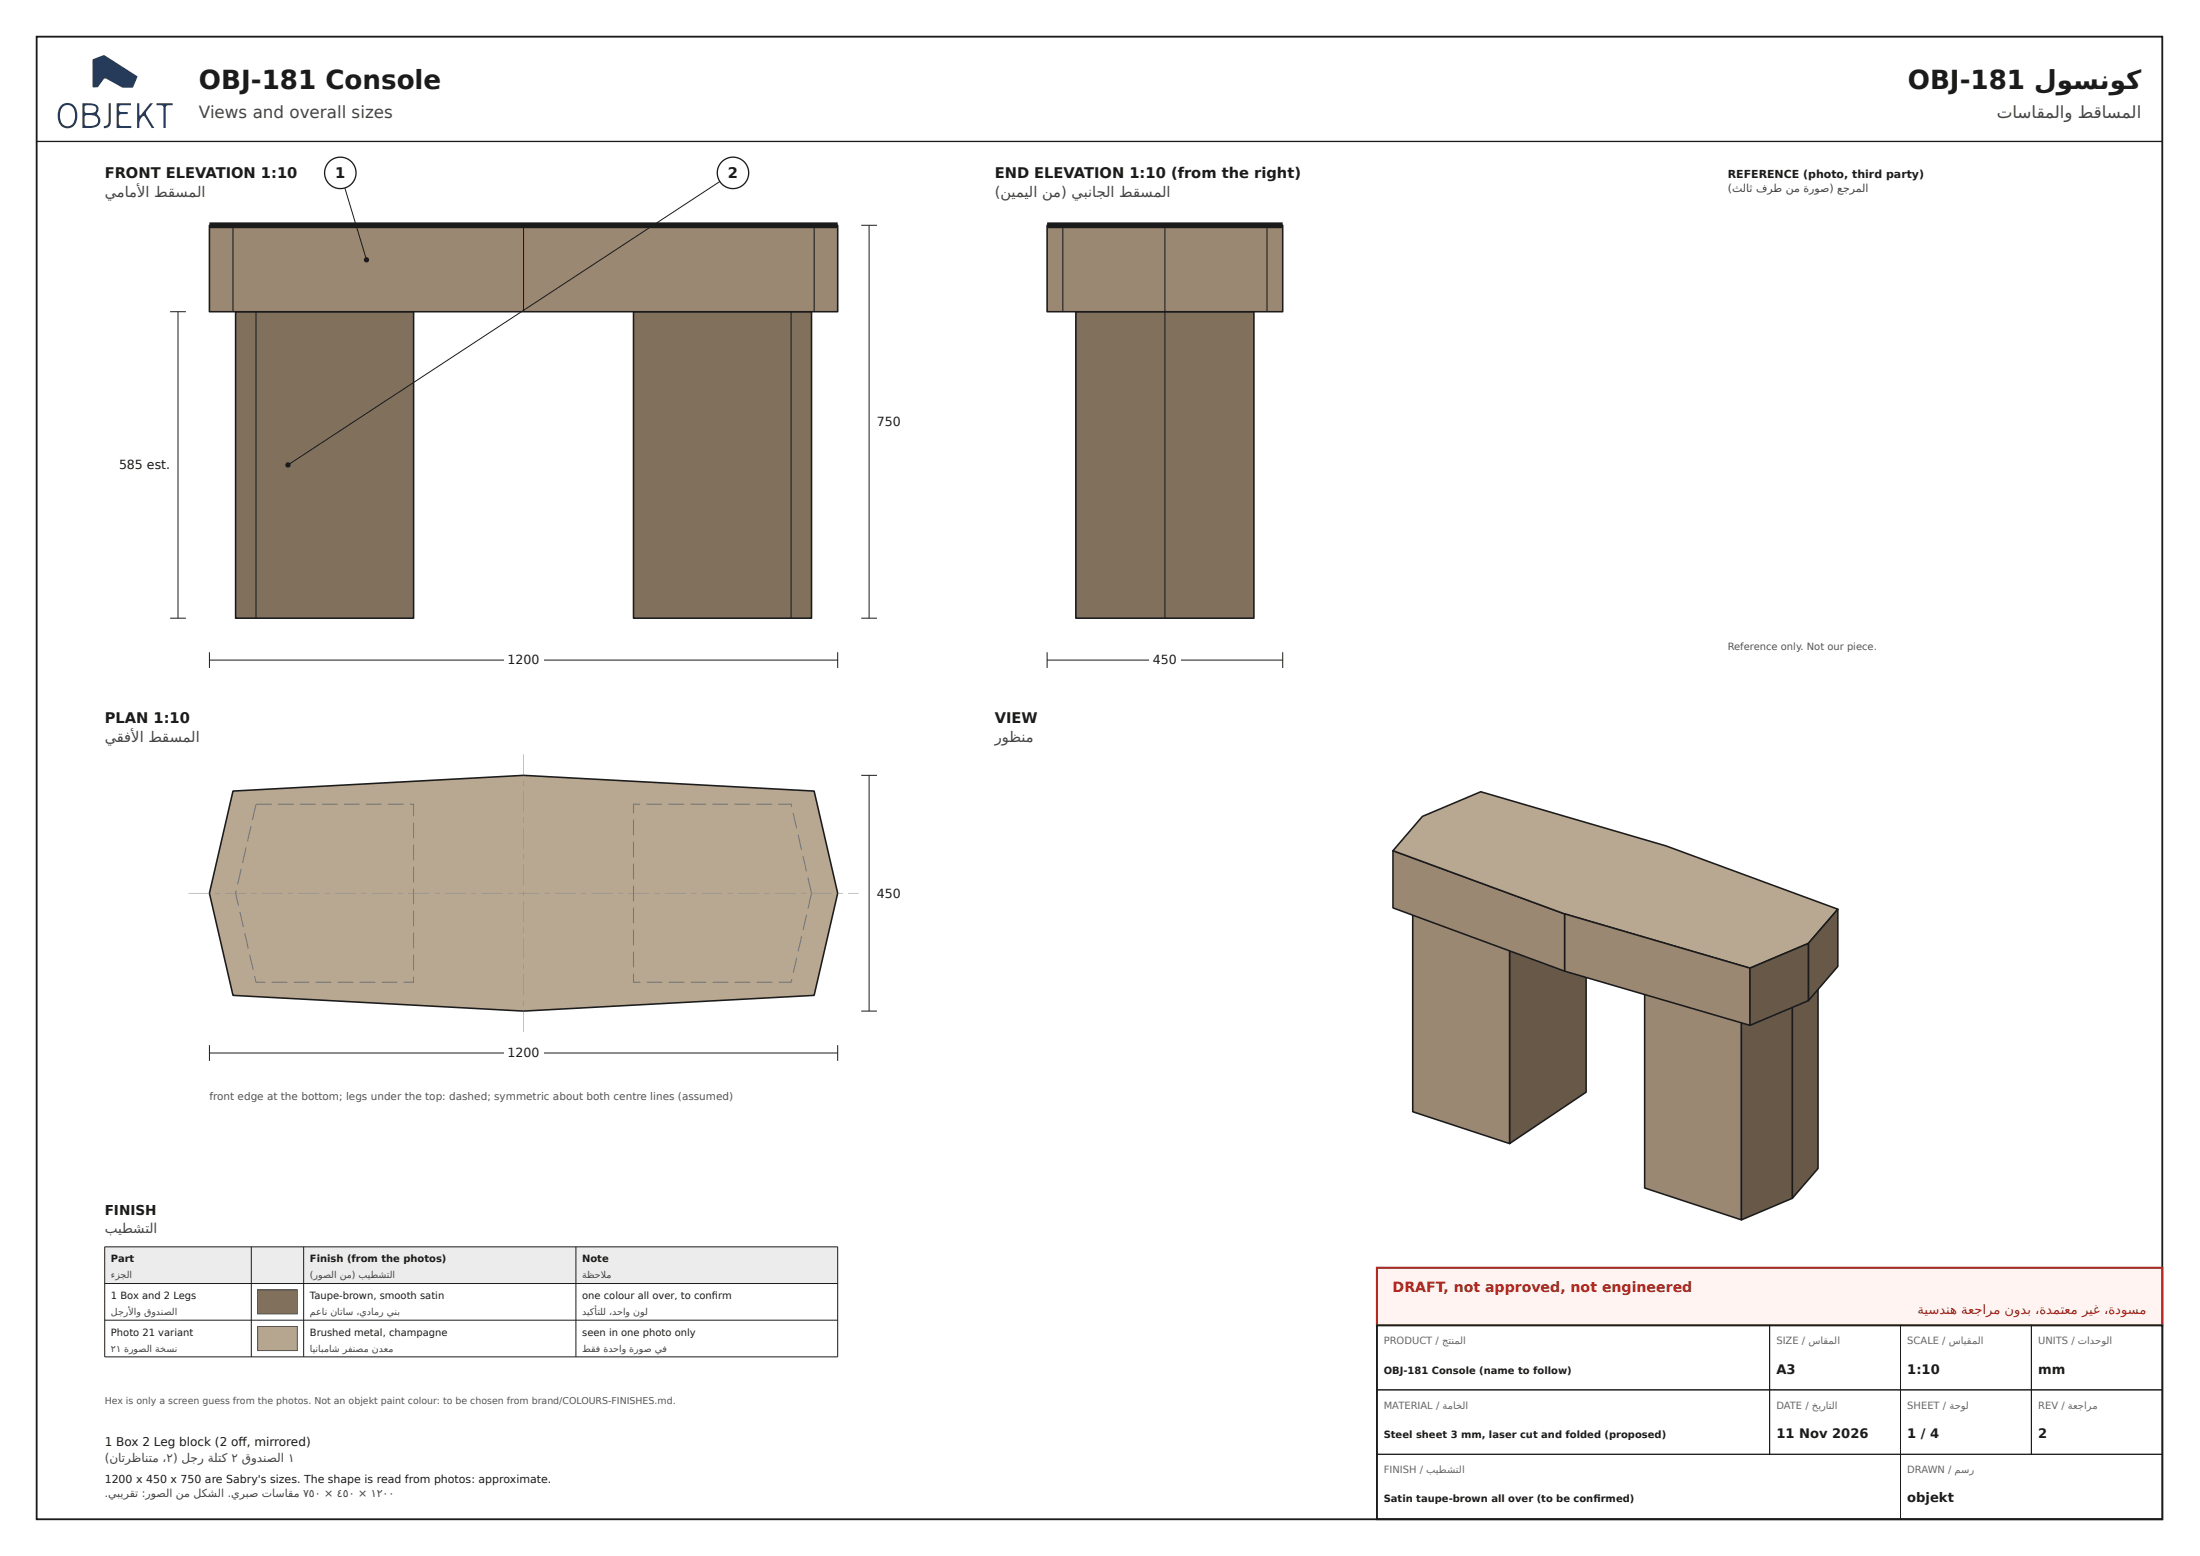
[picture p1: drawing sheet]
<svg xmlns="http://www.w3.org/2000/svg" width="420mm" height="297mm" viewBox="0 0 420 297" stroke-linecap="round" stroke-linejoin="round" font-family="sans-serif">
<path d="M7 7h406v283h-406z" fill="none" stroke="#1b1b1b" stroke-width=".35"/>
<path d="M17.7 11.4l2-.9 .3 .1 6.2 4-.8 2.1h-2l-3.2-1.7-.4 .1-1.1 1.5-.9 .1-.1-.2zM11.8 20.6a2.86 2.86 0 0 0 .3 3.3 1.39 1.39 0 0 0 2.2-1.2 2.12 2.12 0 0 0-1-2.6 1.31 1.31 0 0 0-1.5 .5zM11.5 20.3a1.8 1.8 0 0 1 2-.6 1.8 1.8 0 0 1 1.2 1.7 2.49 2.49 0 0 1-1.3 3 1.82 1.82 0 0 1-2.3-1.6 3.3 3.3 0 0 1 .4-2.5zM16.2 22.1v1.8a2.21 2.21 0 0 0 2.5-.5 1.01 1.01 0 0 0-1-1.4 1.76 1.76 0 0 0-1.5 .1zM16.2 20.2v1.2l.8 .2a1.08 1.08 0 0 0 1.4-.8 .74 .74 0 0 0-.9-.7h-.9zM15.7 19.7a4.2 4.2 0 0 1 2.8 .4 1.4 1.4 0 0 1 0 1.6l.1 .2a1.38 1.38 0 0 1 .5 1.6 1.38 1.38 0 0 1-1.4 .9h-2zM20.8 19.7h.4v3.4a1.16 1.16 0 0 1-1.4 1.4v-.4l.7-.2 .2-.3zM22.3 19.7h2.7v.4h-1.8a.67 .67 0 0 0-.5 .6 .67 .67 0 0 0 .5 .7h1.2v.4h-1.2l-.4 .2v1.8l.4 .3h1.9v.3h-2.8zM26.2 19.7h.4l.1 2.4 2-2.4h.5l-1.1 1.4-.2 .5 1.6 2.8h-.5l-1.3-2-.3-.3-.3 .2-.4 .7-.1 1.4h-.4zM29.9 19.7h3.1v.4h-.9l-.4 .2-.1 4.1h-.4v-4.1l-.5-.2h-.8z" fill-rule="evenodd" fill="#263a5a"/>
<path d="M7 27h406" fill="none" stroke="#1b1b1b" stroke-width=".25"/>
<path d="M45 59.5h34v58.5h-34z" fill="#80705c"/>
<path d="M45 59.5h34v58.5h-34z" fill="none" stroke="#1b1b1b" stroke-width=".3"/>
<path d="M48.9 59.5v58.5" fill="none" stroke="#1b1b1b" stroke-width=".2"/>
<path d="M121 59.5h34v58.5h-34z" fill="#80705c"/>
<path d="M121 59.5h34v58.5h-34z" fill="none" stroke="#1b1b1b" stroke-width=".3"/>
<path d="M151.1 59.5v58.5" fill="none" stroke="#1b1b1b" stroke-width=".2"/>
<path d="M40 43h120v16.5h-120z" fill="#9a8872"/>
<path d="M40 43h120v16.5h-120z" fill="none" stroke="#1b1b1b" stroke-width=".3"/>
<path d="M44.5 43v16.5M100 43v16.5M155.5 43v16.5" fill="none" stroke="#1b1b1b" stroke-width=".2"/>
<path d="M40 43h120z" fill="none" stroke="#1b1b1b" stroke-width="1.1" stroke-linecap="butt"/>
<path d="M40 126h120M40 124.5v3M160 124.5v3" fill="none" stroke="#1b1b1b" stroke-width=".19"/>
<path d="M96.3 124.2h7.4v3.4h-7.4z" fill="#fff"/>
<path d="M65 33l5 16.6M32.5 59.5h3M34 59.5v58.5M164.5 43h3M166 43v75M32.5 118h3M164.5 118h3" fill="none" stroke="#1b1b1b" stroke-width=".19"/>
<circle cx="70" cy="49.6" r=".5" fill="#1b1b1b"/>
<circle cx="65" cy="33" r="3" fill="#fff"/>
<circle cx="65" cy="33" r="3" fill="none" stroke="#1b1b1b" stroke-width=".25"/>
<path d="M140 33l-85 55.7" fill="none" stroke="#1b1b1b" stroke-width=".19"/>
<circle cx="55" cy="88.7" r=".5" fill="#1b1b1b"/>
<circle cx="140" cy="33" r="3" fill="#fff"/>
<circle cx="140" cy="33" r="3" fill="none" stroke="#1b1b1b" stroke-width=".25"/>
<path d="M44.5 151l55.5-3 55.5 3 4.5 19.5-4.5 19.5-55.5 3-55.5-3-4.5-19.5z" fill="#b8a891"/>
<path d="M44.5 151l55.5-3 55.5 3 4.5 19.5-4.5 19.5-55.5 3-55.5-3-4.5-19.5z" fill="none" stroke="#1b1b1b" stroke-width=".3"/>
<g fill="#777">
<path d="M53.1 153.4h3v.2h-3zM57.3 153.4h3v.2h-3zM61.5 153.4h3v.2h-3zM65.7 153.4h3v.2h-3zM69.9 153.4h3v.2h-3zM74.1 153.4h3v.2h-3zM78.3 153.4l.8 .1v2.3h-.2v-2.3h.1v.1h-.7zM78.9 157h.2v3h-.2zM78.9 161.2h.2v3h-.2zM78.9 165.4h.2v3h-.2zM78.9 169.6h.2v3h-.2zM78.9 173.8h.2v3h-.2zM78.9 178h.2v3h-.2zM78.9 182.2h.2v3h-.2zM77.1 187.4h1.9v.1h-.1v-1.1h.2l-.1 1.2h-1.9zM72.9 187.4h3v.2h-3zM68.7 187.4h3v.2h-3zM64.5 187.4h3v.2h-3zM60.3 187.4h3v.2h-3zM56.1 187.4h3v.2h-3zM51.9 187.4h3v.2h-3zM48.5 186.4l.2-.1 .3 1.2h-.1v-.1h1.8v.2h-1.9zM47.6 182.3l.2-.1 .7 2.9-.2 .1zM46.7 178.2l.2-.1 .6 2.9-.2 .1zM45.7 174.1l.2-.1 .7 3h-.2zM45 169.9l.2 .1-.1 .5h-.1h.1l.5 2.4h-.2l-.5-2.4zM46 165.8l.2 .1-.7 2.9h-.2zM46.9 161.7l.2 .1-.7 2.9h-.2zM47.8 157.7h.2l-.6 2.9h-.2zM48.8 153.6h.2l-.7 2.9h-.2zM48.9 153.4h3v.2h-3z"/>
<path d="M154 174.6h.2l-.7 2.9h-.2zM153 178.7h.2l-.7 2.9h-.1zM152.1 182.8h.2l-.7 2.9h-.2zM148.7 187.4h2.4v.1h-.1l.1-.6h.2l-.2 .7h-2.4zM144.5 187.4h3v.2h-3zM140.3 187.4h3v.2h-3zM136.1 187.4h3v.2h-3zM131.9 187.4h3v.2h-3zM127.7 187.4h3v.2h-3zM123.5 187.4h3v.2h-3zM120.9 185.8h.2v1.7h-.1v-.1h1.3v.2h-1.4zM120.9 181.6h.2v3h-.2zM120.9 177.4h.2v3h-.2zM120.9 173.2h.2v3h-.2zM120.9 169h.2v3h-.2zM120.9 164.8h.2v3h-.2zM120.9 160.6h.2v3h-.2zM120.9 156.4h.2v3h-.2zM120.9 153.4h1.4v.2h-1.3v-.1h.1v1.7h-.2zM123.5 153.4h3v.2h-3zM127.7 153.4h3v.2h-3zM131.9 153.4h3v.2h-3zM136.1 153.4h3v.2h-3zM140.3 153.4h3v.2h-3zM144.5 153.4h3v.2h-3zM148.7 153.4h2.4l.2 .6-.2 .1-.1-.6h.1v.1h-2.4zM151.4 155.2h.2l.7 2.9-.2 .1zM152.3 159.3h.2l.7 2.9-.2 .1zM153.3 163.4h.2l.6 2.9h-.2zM154.2 167.5h.2l.7 2.9h-.2zM154.9 170.5h.2l-.7 2.9h-.2z"/>
</g>
<g fill="#888">
<path d="M99.9 144h.1v4h-.1zM99.9 149h.1v1h-.1zM99.9 151h.1v4h-.1zM99.9 156h.1v1h-.1zM99.9 158h.1v4h-.1zM99.9 163h.1v1h-.1zM99.9 165h.1v4h-.1zM99.9 170h.1v1h-.1zM99.9 172h.1v4h-.1zM99.9 177h.1v1h-.1zM99.9 179h.1v4h-.1zM99.9 184h.1v1h-.1zM99.9 186h.1v4h-.1zM99.9 191h.1v1h-.1zM99.9 193h.1v4h-.1z"/>
<path d="M36 170.4h4v.1h-4zM41 170.4h1v.1h-1zM43 170.4h4v.1h-4zM48 170.4h1v.1h-1zM50 170.4h4v.1h-4zM55 170.4h1v.1h-1zM57 170.4h4v.1h-4zM62 170.4h1v.1h-1zM64 170.4h4v.1h-4zM69 170.4h1v.1h-1zM71 170.4h4v.1h-4zM76 170.4h1v.1h-1zM78 170.4h4v.1h-4zM83 170.4h1v.1h-1zM85 170.4h4v.1h-4zM90 170.4h1v.1h-1zM92 170.4h4v.1h-4zM97 170.4h1v.1h-1zM99 170.4h4v.1h-4zM104 170.4h1v.1h-1zM106 170.4h4v.1h-4zM111 170.4h1v.1h-1zM113 170.4h4v.1h-4zM118 170.4h1v.1h-1zM120 170.4h4v.1h-4zM125 170.4h1v.1h-1zM127 170.4h4v.1h-4zM132 170.4h1v.1h-1zM134 170.4h4v.1h-4zM139 170.4h1v.1h-1zM141 170.4h4v.1h-4zM146 170.4h1v.1h-1zM148 170.4h4v.1h-4zM153 170.4h1v.1h-1zM155 170.4h4v.1h-4zM160 170.4h1v.1h-1zM162 170.4h2v.1h-2z"/>
</g>
<path d="M40 199.5v3M160 199.5v3M40 201h120" fill="none" stroke="#1b1b1b" stroke-width=".19"/>
<path d="M96.3 199.2h7.4v3.4h-7.4z" fill="#fff"/>
<path d="M164.5 148h3M166 148v45M164.5 193h3" fill="none" stroke="#1b1b1b" stroke-width=".19"/>
<path d="M205.5 59.5h34v58.5h-34z" fill="#80705c"/>
<path d="M205.5 59.5h34v58.5h-34z" fill="none" stroke="#1b1b1b" stroke-width=".3"/>
<path d="M222.5 59.5v58.5" fill="none" stroke="#1b1b1b" stroke-width=".2"/>
<path d="M200 43h45v16.5h-45z" fill="#9a8872"/>
<path d="M200 43h45v16.5h-45z" fill="none" stroke="#1b1b1b" stroke-width=".3"/>
<path d="M203 43v16.5M222.5 43v16.5M242 43v16.5" fill="none" stroke="#1b1b1b" stroke-width=".2"/>
<path d="M200 43h45z" fill="none" stroke="#1b1b1b" stroke-width="1.1" stroke-linecap="butt"/>
<path d="M200 126h45M200 124.5v3M245 124.5v3" fill="none" stroke="#1b1b1b" stroke-width=".19"/>
<path d="M219.5 124.2h6v3.4h-6z" fill="#fff"/>
<path d="M288.3 179.5l14.6-9.8v38.8l-14.6 9.8z" fill="#675848"/>
<path d="M288.3 179.5l14.6-9.8v38.8l-14.6 9.8z" fill="none" stroke="#1b1b1b" stroke-width=".3"/>
<path d="M274.7 167.8l9.8-4.1 18.4 6-14.6 9.8-18.5-6z" fill="#b8a891"/>
<path d="M274.7 167.8l9.8-4.1 18.4 6-14.6 9.8-18.5-6z" fill="none" stroke="#1b1b1b" stroke-width=".3"/>
<path d="M269.8 173.5l18.5 6v38.8l-18.5-6.1z" fill="#9a8872"/>
<path d="M269.8 173.5l18.5 6v38.8l-18.5-6.1z" fill="none" stroke="#1b1b1b" stroke-width=".3"/>
<path d="M347.2 184.3v38.7l-4.9 5.7v-38.7z" fill="#675848"/>
<path d="M347.2 184.3v38.7l-4.9 5.7v-38.7z" fill="none" stroke="#1b1b1b" stroke-width=".3"/>
<path d="M314.1 188l18.5 6.1v38.7l-18.5-6z" fill="#9a8872"/>
<path d="M314.1 188l18.5 6.1v38.7l-18.5-6z" fill="none" stroke="#1b1b1b" stroke-width=".3"/>
<path d="M332.6 194.1l9.7-4.1v38.7l-9.7 4.1z" fill="#675848"/>
<path d="M332.6 194.1l9.7-4.1v38.7l-9.7 4.1z" fill="none" stroke="#1b1b1b" stroke-width=".3"/>
<path d="M314.1 188l14.7-9.8 18.4 6.1-4.9 5.7-9.7 4.1z" fill="#b8a891"/>
<path d="M314.1 188l14.7-9.8 18.4 6.1-4.9 5.7-9.7 4.1z" fill="none" stroke="#1b1b1b" stroke-width=".3"/>
<path d="M266.1 162.4l32.8 12v11l-32.8-12.1z" fill="#9a8872"/>
<path d="M266.1 162.4l32.8 12v11l-32.8-12.1z" fill="none" stroke="#1b1b1b" stroke-width=".3"/>
<path d="M271.7 155.8l11.1-4.7 35.4 10.4 32.8 12-5.6 6.6-11.2 4.7-35.3-10.4-32.8-12z" fill="#b8a891"/>
<path d="M271.7 155.8l11.1-4.7 35.4 10.4 32.8 12-5.6 6.6-11.2 4.7-35.3-10.4-32.8-12z" fill="none" stroke="#1b1b1b" stroke-width=".3"/>
<path d="M351 173.5v11l-5.6 6.5v-10.9z" fill="#675848"/>
<path d="M351 173.5v11l-5.6 6.5v-10.9z" fill="none" stroke="#1b1b1b" stroke-width=".3"/>
<path d="M298.9 174.4l35.3 10.4v10.9l-35.3-10.3z" fill="#9a8872"/>
<path d="M298.9 174.4l35.3 10.4v10.9l-35.3-10.3z" fill="none" stroke="#1b1b1b" stroke-width=".3"/>
<path d="M334.2 184.8l11.2-4.7v10.9l-11.2 4.7z" fill="#675848"/>
<path d="M334.2 184.8l11.2-4.7v10.9l-11.2 4.7z" fill="none" stroke="#1b1b1b" stroke-width=".3"/>
<path d="M20 238h140v7h-140z" fill="#ececec"/>
<path d="M20 238h140M20 245h140" fill="none" stroke="#1b1b1b" stroke-width=".19"/>
<path d="M49.2 246.2h7.6v4.6h-7.6z" fill="#80705c"/>
<path d="M49.2 246.2h7.6v4.6h-7.6z" fill="none" stroke="#555" stroke-width=".19"/>
<path d="M20 252h140" fill="none" stroke="#1b1b1b" stroke-width=".19"/>
<path d="M49.2 253.2h7.6v4.6h-7.6z" fill="#b3a58f"/>
<path d="M49.2 253.2h7.6v4.6h-7.6z" fill="none" stroke="#555" stroke-width=".19"/>
<path d="M20 238v21h140v-21M48 238v21M58 238v21M110 238v21" fill="none" stroke="#1b1b1b" stroke-width=".19"/>
<path d="M263 242h150v11h-150z" fill="#fff4f2"/>
<path d="M263 242h150v11h-150z" fill="none" stroke="#b3261e" stroke-width=".4"/>
<path d="M263 253h150v37h-150z" fill="#fff"/>
<path d="M263 253h150v37h-150z" fill="none" stroke="#1b1b1b" stroke-width=".35"/>
<path d="M263 253h75v12.3h-75zM338 253h25v12.3h-25zM363 253h25v12.3h-25zM388 253h25v12.3h-25zM263 265.3h75v12.3h-75zM263 277.6h100v12.3h-100zM338 265.3h25v12.3h-25zM363 265.3h25v12.3h-25zM363 277.6h50v12.3h-50zM388 265.3h25v12.3h-25z" fill="none" stroke="#1b1b1b" stroke-width=".19"/>
<g font-size="5" fill="#1b1b1b">
<text x="38" y="17">OBJ-181 Console</text>
<text x="364.4" y="17">OBJ-181 لوسنوك</text>
</g>
<g font-size="3.2" fill="#444">
<text x="38" y="22.5">Views and overall sizes</text>
<text x="381.4" y="22.5">تاساقملاو طقاسملا</text>
</g>
<g font-size="2.8" fill="#1b1b1b">
<text x="20" y="34">FRONT ELEVATION 1:10</text>
<text x="64" y="34">1</text>
<text x="139" y="34">2</text>
<text x="190" y="34">END ELEVATION 1:10 (from the right)</text>
<text x="20" y="138">PLAN 1:10</text>
<text x="190" y="138">VIEW</text>
</g>
<g font-size="2.8" fill="#444">
<text x="20" y="37.6">يمامأل ا طقسملا</text>
<text x="190" y="37.6">(نيميلا نم) يبناجلا طقسملا</text>
<text x="20" y="141.6">يقفأل ا طقسملا</text>
<text x="190" y="141.6">روظنم</text>
</g>
<text font-size="2.7" fill="#b3261e" x="266" y="246.7">DRAFT, not approved, not engineered</text>
<text font-size="2.6" fill="#1b1b1b" x="20" y="232">FINISH</text>
<text font-size="2.6" fill="#444" x="20" y="235.4">بيطشتلا</text>
<text font-size="2.5" fill="#b3261e" x="366.2" y="250.8">ةيسدنه ةعجارم نودب ،ةدمتعم ريغ ،ةدوسم</text>
<g font-size="2.5" fill="#1b1b1b">
<text x="339.3" y="262.2">A3</text>
<text x="364.3" y="262.2">1:10</text>
<text x="389.3" y="262.2">mm</text>
<text x="339.3" y="274.5">11 Nov 2026</text>
<text x="364.3" y="274.5">1 / 4</text>
<text x="389.3" y="274.5">2</text>
<text x="364.3" y="286.8">objekt</text>
</g>
<g font-size="2.4" fill="#1b1b1b">
<text x="167.5" y="81.3">750</text>
<text x="22.7" y="89.6">585 est.</text>
<text x="96.9" y="126.8">1200</text>
<text x="220.2" y="126.8">450</text>
<text x="167.5" y="171.3">450</text>
<text x="96.9" y="201.8">1200</text>
</g>
<text font-size="2.3" fill="#1b1b1b" x="20" y="276">1 Box 2 Leg block (2 off , mirrored)</text>
<text font-size="2.3" fill="#444" x="20" y="279">(ناترظانتم ،٢) لجر ةلتك ٢ قودنصلا ١</text>
<g font-size="2.1" fill="#1b1b1b">
<text x="330" y="34">REFERENCE (photo, third party)</text>
<text x="20" y="283">1200 x 450 x 750 are Sabry's sizes. The shape is read from photos: approximate.</text>
</g>
<g font-size="2.1" fill="#444">
<text x="330" y="36.7">(ثلاث فرط نم ةروص) عجرملا</text>
<text x="20" y="285.7">.يبيرقت :روصلا نم لكشلا .يربص تاساقم ٧٥٠ × ٤٥٠ × ١٢٠٠</text>
</g>
<text font-size="2" fill="#555" x="40" y="210">front edge at the bottom; legs under the top: dashed; symmetric about both centre lines (assumed)</text>
<text font-size="1.9" fill="#555" x="330" y="124">Reference only. Not our piece.</text>
<g font-size="1.9" fill="#1b1b1b">
<text x="21.2" y="240.9">Part</text>
<text x="59.2" y="240.9">Finish (from the photos)</text>
<text x="111.2" y="240.9">Note</text>
<text x="21.2" y="247.9">1 Box and 2 Legs</text>
<text x="59.2" y="247.9">Taupe-brown, smooth satin</text>
<text x="111.2" y="247.9">one colour all over, to confi rm</text>
<text x="21.2" y="254.9">Photo 21 variant</text>
<text x="59.2" y="254.9">Brushed metal, champagne</text>
<text x="111.2" y="254.9">seen in one photo only</text>
<text x="264.3" y="262.2">OBJ-181 Console (name to follow)</text>
<text x="264.3" y="274.5">Steel sheet 3 mm, laser cut and folded (proposed)</text>
<text x="264.3" y="286.8">Satin taupe-brown all over (to be confi rmed)</text>
</g>
<g font-size="1.9" fill="#666">
<text x="264.3" y="256.6">PRODUCT / جتنملا</text>
<text x="339.3" y="256.6">SIZE / ساقملا</text>
<text x="364.3" y="256.6">SCALE / سايقملا</text>
<text x="389.3" y="256.6">UNITS / تادحولا</text>
<text x="264.3" y="268.9">MATERIAL / ةماخلا</text>
<text x="339.3" y="268.9">DATE / خيراتلا</text>
<text x="364.3" y="268.9">SHEET / ةحول</text>
<text x="389.3" y="268.9">REV / ةعجارم</text>
<text x="264.3" y="281.2">FINISH / بيطشتلا</text>
<text x="364.3" y="281.2">DRAWN / مسر</text>
</g>
<g font-size="1.8" fill="#444">
<text x="21.2" y="244">ءزجلا</text>
<text x="59.2" y="244">(روصلا نم) بيطشتلا</text>
<text x="111.2" y="244">ةظحال م</text>
<text x="21.2" y="251">لجرأل او قودنصلا</text>
<text x="59.2" y="251">معان ناتاس ،يدامر ينب</text>
<text x="111.2" y="251">ديكأتلل ،دحاو نول</text>
<text x="21.2" y="258">٢١ ةروصلا ةخسن</text>
<text x="59.2" y="258">اينابماش رفنصم ندعم</text>
<text x="111.2" y="258">طقف ةدحاو ةروص يف</text>
</g>
<text font-size="1.8" fill="#555" x="20" y="268">Hex is only a screen guess from the photos. Not an objekt paint colour: to be chosen from brand/COLOURS-FINISHES.md.</text>
</svg>
